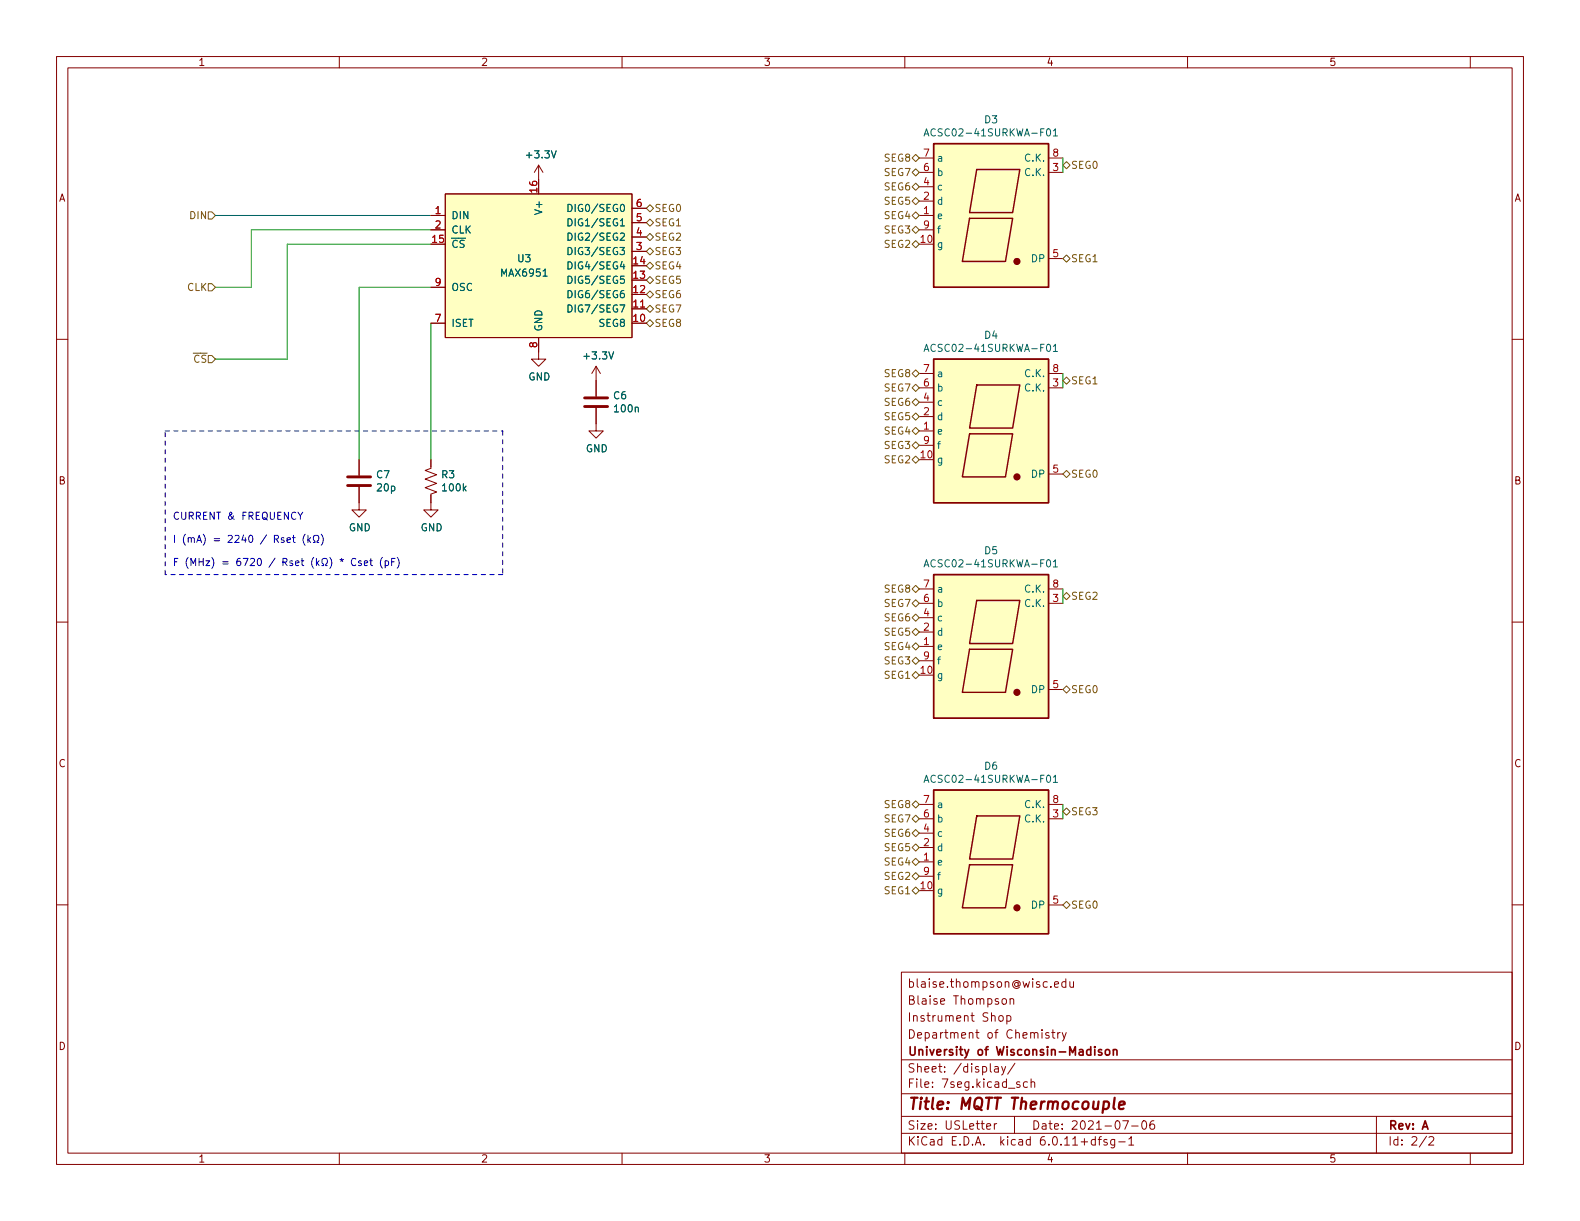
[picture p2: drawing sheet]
<svg xmlns="http://www.w3.org/2000/svg" width="279mm" height="216mm" viewBox="0 0 279 216" stroke-linecap="round" stroke-linejoin="round" font-family="sans-serif">
<g fill="none" stroke="#840000" stroke-width=".18">
<path d="M10 10h259.4v195.9h-259.4zM12 12h255.4v191.9h-255.4zM60 10v2M110 10v2M160 10v2M210 10v2M260 10v2M76.2 38.1h2.5M78.7 34.3h33.1v25.4h-33.1zM95.2 29.2v5.1M95.2 29.2l-.7 1.3M95.2 29.2l.8 1.3"/>
<path d="M111.8 39.4h2.5M111.8 36.8h2.5M162.6 38.1h2.5M162.6 35.6h2.5M162.6 30.5h2.5M162.6 33h2.5M162.6 27.9h2.5M185.4 30.5h2.6M185.4 27.9h2.6M10 60h2M76.2 43.2h2.5M76.2 40.6h2.5"/>
<path d="M76.2 57.2h2.5M76.2 50.8h2.5M95.2 59.7v3.8h1.3l-1.3 1.3-1.2-1.3h1.2M111.8 57.2h2.5M111.8 54.6h2.5M111.8 52.1h2.5M111.8 49.5h2.5M111.8 47h2.5M111.8 44.5h2.5M111.8 41.9h2.5M162.6 43.2h2.5M162.6 40.6h2.5"/>
<path d="M185.4 45.7h2.6M267.4 60h2M105.4 72.1v4.1h1.3l-1.3 1.3-1.3-1.3h1.3M105.4 64.8v5.3M105.4 64.8l-.8 1.2M105.4 64.8l.8 1.2M162.6 76.2h2.5M162.6 73.7h2.5M162.6 68.6h2.5M162.6 71.1h2.5M162.6 66h2.5M162.6 78.7h2.5"/>
<path d="M185.4 68.6h2.6M185.4 66h2.6M63.5 86.1v4.1h1.3l-1.3 1.2-1.3-1.2h1.3M63.5 81.3v2.8M76.2 81.3v1.5l-1 .4 2 .7-2 .8 2 .8-2 .7 2 .8-1 .4v2.8h1.3l-1.3 1.2-1.3-1.2h1.3M162.6 81.3h2.5M185.4 83.8h2.6M10 110h2M162.6 114.3h2.5M162.6 119.4h2.5M162.6 111.8h2.5M162.6 106.7h2.5"/>
<path d="M162.6 109.2h2.5M162.6 104.1h2.5M162.6 116.8h2.5M185.4 106.7h2.6M185.4 104.1h2.6M267.4 110h2M185.4 121.9h2.6M10 160h2M162.6 152.4h2.5M162.6 157.5h2.5M162.6 149.9h2.5M162.6 144.8h2.5"/>
<path d="M162.6 147.3h2.5M162.6 142.2h2.5M162.6 154.9h2.5M185.4 144.8h2.6M185.4 142.2h2.6M267.4 160h2M159.4 171.9h108v32h-108zM166.3 177.1l.7-.2v-.3h-.5l-.2 .2 .1 .7h.6M170.5 179.7l.3-.1h.3l.1 1M171.7 179.6h.6M171.9 179.1v1.3l.4 .2M178.6 176.7l.2-.1h.4l.1 1"/>
<path d="M185.4 160h2.6M186.5 174.1l.7-.2-.1-.3h-.4l-.2 .2v.7h.6M188.5 173.6h-.5l-.2 .3v.4l.1 .2h.6M188.5 173.1v1.5M189.2 173.6l.1 .9 .3 .1 .2-.2M189.8 173.6v1M159.4 197.4h108M159.4 193.4h108M159.4 187.4h108M164.9 192.1v.2M164.9 191.4v.1M167 189.4v.2"/>
<path d="M167 188.7v.1M171.4 182.7l.2-.1h.4v1M172.5 182.6h.6M172.8 182.1v1.3l.3 .2M176.3 198.7h-.3l-.2 .3M177.1 188.6l.4 1M177.8 188.6l-.5 1.3-.2 .2M179.4 197.4v3M179.5 188l-1.3 1.9M182.3 191.4l.2-.1 .4 .1 .1 .9M182.3 190.8v1.5M187.8 182.6l.4 1"/>
<path d="M188.5 182.6l-.5 1.3-.2 .2M200.1 199.1h1.2M202.1 198.2h.2a.81 .81 0 0 1 .5 .6 .81 .81 0 0 1-.3 .8l-.1 .1a.81 .81 0 0 1-.6-.6 .81 .81 0 0 1 .3-.9zM204 198.2a.59 .59 0 0 0-.7 .6v.6l.2 .2 .4 .1 .2-.2 .1-.5-.2-.2-.4-.1-.3 .3M243.4 197.4v6.5M60 203.9v2M110 203.9v2M159.4 200.4h108M160 203.9v2M197.8 201.9h1.2M199.6 201.4l.4-.4v1.5M199.6 202.5h.9"/>
<path d="M210 203.9v2M252.7 201.1l.6-.1 .2 .1v.3l-.9 1.1h.9M260 203.9v2"/>
</g>
<path d="M171.3 185.6l-.5 1.3-.2 .2M196.9 185.7l.2-.1 .4 .1v.9M196.9 185.6v1" fill="none" stroke="#840000" stroke-width=".3"/>
<g fill="#ffffc2" stroke="#ffffc2" stroke-width=".18">
<path d="M165.1 25.4h20.3v25.4h-20.3z"/>
<path d="M165.1 101.6h20.3v25.4h-20.3z"/>
<path d="M165.1 139.7h20.3v25.4h-20.3z"/>
<path d="M78.7 34.3h33.1v25.4h-33.1z"/>
<path d="M165.1 63.5h20.3v25.4h-20.3z"/>
</g>
<path d="M165.1 25.4h20.3v25.4h-20.3zM171.4 38.6h7.7l-1.3 7.6h-7.6zM172.7 30h7.6l-1.2 7.6h-7.7zM165.1 63.5h20.3v25.4h-20.3zM171.4 76.7h7.7l-1.3 7.6h-7.6zM172.7 68.1h7.6l-1.2 7.6h-7.7zM165.1 101.6h20.3v25.4h-20.3zM171.4 114.8h7.7l-1.3 7.6h-7.6zM172.7 106.2h7.6l-1.2 7.6h-7.7zM165.1 139.7h20.3v25.4h-20.3zM171.4 152.9h7.7l-1.3 7.6h-7.6zM172.7 144.3h7.6l-1.2 7.6h-7.7z" fill="none" stroke="#840000" stroke-width=".25"/>
<g fill="#840000" stroke="#840000" stroke-width=".25">
<circle cx="179.8" cy="46.2" r=".51"/>
<circle cx="179.8" cy="122.4" r=".51"/>
<circle cx="179.8" cy="160.5" r=".51"/>
<circle cx="179.8" cy="84.3" r=".51"/>
</g>
<g fill="none" stroke="#006464" stroke-width=".18">
<path d="M97.5 26.7l.4 1.2 .5-1.2M109.7 39l.4-.3v1.2M109.7 39.9h.7M109.8 36.3l.2-.2a.68 .68 0 0 1 .4 .7 .68 .68 0 0 1-.4 .6l-.2-.1-.1-.4zM184 23.4h.5M184.6 22.8h-.6v1.2M185.2 22.9l.2-.1a.68 .68 0 0 1 .4 .6 .68 .68 0 0 1-.4 .6l-.2-.1-.1-.3zM186.3 23.1l.3-.3v1.2M186.3 24h.7M96 47.9l.4-.3v1.2M96 48.8h.8M109.6 53.9h.9l-.6 1.3"/>
<path d="M109.6 43.8h.8l-.4 .4 .4 .2v.5l-.2 .1-.6-.1M109.7 41.3l.5-.1 .2 .4-.8 .9h.8M110 46.2l-.3 .9h.8M110.3 51.4h-.4a.85 .85 0 0 0 0 1.2l.5-.1v-.4l-.2-.2h-.3l-.2 .2M110.3 46.7v.9M110.4 48.8h-.6l-.1 .6 .2-.1 .4 .1 .1 .2v.4l-.2 .1-.5-.1M107.7 62.2l.4 1.3 .4-1.3M112.3 72.1l.2-.1 .3 .1 .1 .7M184 61.5h.5M184.6 60.9h-.6v1.2M185.2 61l.2-.1a.68 .68 0 0 1 .4 .6 .68 .68 0 0 1-.4 .6l-.2-.1-.1-.3zM186.3 61.2l.3-.3v1.2"/>
<path d="M186.3 62.1h.7M82.1 86.3l.3 .5M82.4 86l-.5 .4M184 99.6h.5M184.6 99h-.6v1.2M185.2 99.1l.2-.1a.68 .68 0 0 1 .4 .6 .68 .68 0 0 1-.4 .6l-.2-.1-.1-.3zM186.3 99.3l.3-.3v1.2M186.3 100.2h.7M184 137.7h.5M184.6 137.1h-.6v1.2M185.2 137.2l.2-.1a.68 .68 0 0 1 .4 .6 .68 .68 0 0 1-.4 .6l-.2-.1-.1-.3zM186.3 137.4l.3-.3v1.2"/>
<path d="M186.3 138.3h.7"/>
</g>
<path d="M103.4 71.9h4M103.4 70.4h4M61.5 85.9h4M61.5 84.3h4" fill="none" stroke="#840000" stroke-width=".51"/>
<path d="M113.3 54.3h.7" fill="none" stroke="#a90000" stroke-width=".18"/>
<g fill="none" stroke="#725600" stroke-width=".18">
<path d="M36.8 37.5h.7l.6 .6-.6 .6h-.7zM114.3 39.4l.6-.7 .7 .7-.7 .6zM114.3 36.8l.6-.6 .7 .6-.7 .7zM161.3 35.6l.6-.7 .7 .7-.7 .6zM161.3 27.9l.6-.6 .7 .6-.7 .7zM161.3 33l.6-.6 .7 .6-.7 .7zM161.3 30.5l.6-.7 .7 .7-.7 .6zM161.9 37.5l.7 .6-.7 .6-.6-.6zM188.6 28.6l.6 .6-.6 .6-.6-.6zM36.8 50.2h.7l.6 .6-.6 .6h-.7zM114.3 57.2l.6-.7 .7 .7-.7 .6zM114.3 54.6l.6-.6 .7 .6-.7 .6z"/>
<path d="M114.3 41.9l.6-.6 .7 .6-.7 .6zM114.3 47l.6-.6 .7 .6-.7 .6zM114.3 44.5l.6-.7 .7 .7-.7 .6zM114.3 49.5l.6-.6 .7 .6-.7 .7zM114.3 52.1l.6-.7 .7 .7-.7 .6zM161.3 43.2l.6-.7 .7 .7-.7 .6zM161.9 40l.7 .6-.7 .7-.6-.7zM188 45.7l.6-.6 .6 .6-.6 .7zM34.2 62.4h2.5M161.3 73.7l.6-.7 .7 .7-.7 .6zM161.3 66l.6-.6 .7 .6-.7 .7zM161.3 76.2l.6-.6 .7 .6-.7 .6z"/>
<path d="M161.3 68.6l.6-.7 .7 .7-.7 .6zM161.3 71.1l.6-.6 .7 .6-.7 .7zM161.9 78.1l.7 .6-.7 .7-.6-.7zM188 67.3l.6-.6 .6 .6-.6 .6zM161.9 80.6l.7 .7-.7 .6-.6-.6zM188 83.8l.6-.6 .6 .6-.6 .7zM161.3 116.8l.6-.6 .7 .6-.7 .7zM161.3 114.3l.6-.6 .7 .6-.7 .6zM161.3 106.7l.6-.7 .7 .7-.7 .6zM161.3 109.2l.6-.6 .7 .6-.7 .7zM161.3 111.8l.6-.7 .7 .7-.7 .6zM161.3 119.4l.6-.7 .7 .7-.7 .6z"/>
<path d="M161.9 103.5l.7 .6-.7 .7-.6-.7zM188.6 104.8l.6 .6-.6 .6-.6-.6zM188 121.9l.6-.6 .6 .6-.6 .7zM161.3 144.8l.6-.7 .7 .7-.7 .6zM161.3 152.4l.6-.6 .7 .6-.7 .6zM161.3 147.3l.6-.6 .7 .6-.7 .7zM161.3 154.9l.6-.6 .7 .6-.7 .7zM161.3 157.5l.6-.7 .7 .7-.7 .6zM161.3 142.2l.6-.6 .7 .6-.7 .7zM161.3 149.9l.6-.7 .7 .7-.7 .6zM188 143.5l.6-.6 .6 .6-.6 .6zM188.6 159.4l.6 .6-.6 .7-.6-.7z"/>
</g>
<g fill="none" stroke="#0000c2" stroke-width=".18">
<path d="M54 94.5a1.46 1.46 0 0 0 0 1.9M54.4 94.6v1.3M54.6 95.4l.3 .5M54.9 95.1l-.5 .5M55.4 95.9h.3v-.2a.54 .54 0 0 1-.3-.8 .54 .54 0 0 1 .8-.2 .58 .58 0 0 1-.1 1v.2h.3M55.5 98.6a1.46 1.46 0 0 0 0 1.9M56 98.7v1.3M56.1 99.5l.3 .5M56.4 99.2l-.4 .4M56.8 94.5a1.46 1.46 0 0 1 0 1.9M58.3 98.6a1.46 1.46 0 0 1 0 1.9M60.1 98.9l.3 .1 .3-.1"/>
<path d="M60.3 99.3l.1-.3 .2 .3M62.9 98.9a.6 .6 0 0 0-.8 .4 .6 .6 0 0 0 .6 .7l.2-.1M63.9 99.2h-.3l-.2 .1 .1 .2 .4 .1v.3h-.5M64.4 99.6l.6-.1v-.3h-.4l-.2 .1 .1 .6h.5M65.4 99.2h.5M65.6 98.7v1.1l.3 .2M67.6 98.6a1.46 1.46 0 0 0 0 1.9M56.9 100h.3v-.2a.54 .54 0 0 1-.2-.8 .54 .54 0 0 1 .7-.2 .58 .58 0 0 1-.1 1v.2h.3"/>
</g>
<path d="M29.2 76.2h59.7M88.9 76.2v25.4M29.2 101.6v-25.4M88.9 101.6h-59.7" fill="none" stroke="#0000c2" stroke-width=".18" stroke-dasharray=".8 .8"/>
<path d="M38.1 38.1h38.1M188 27.9v2.6M76.2 40.6h-31.8v10.2h-6.3M76.2 50.8h-12.7v30.5M76.2 43.2h-25.4v20.3h-12.7M76.2 57.2v24.1M188 66v2.6M188 104.1v2.6M188 142.2v2.6" fill="none" stroke="#009600" stroke-width=".18"/>
<g font-size="2.8" fill="#840000">
<text x="160.4" y="196.8">Title:</text>
<text x="169.7" y="196.8">MQTT Thermocouple</text>
</g>
<g font-size="2.1" fill="#840000">
<text x="160.4" y="178.1">Blaise</text>
<text x="160.4" y="175.1">blaise.thompson@wisc.edu</text>
<text x="168.6" y="178.1">Thompson</text>
<text x="160.4" y="184.1">Department</text>
<text x="160.4" y="181.1">Instrument</text>
<text x="173.6" y="181.1">Shop</text>
<text x="174.5" y="184.1">of</text>
<text x="178" y="184.1">Chemistry</text>
<text x="160.4" y="190.1">Sheet:</text>
<text x="160.4" y="187.1">University</text>
<text x="168.6" y="190.1">/display/</text>
<text x="172.8" y="187.1">of</text>
<text x="176.4" y="187.1">Wisconsin-Madison</text>
<text x="160.4" y="192.8">File:</text>
<text x="166.8" y="192.8">7seg.kicad_sch</text>
<text x="160.4" y="203">KiCad</text>
<text x="160.4" y="200.2">Size:</text>
<text x="167.1" y="200.2">USLetter</text>
<text x="168.1" y="203">E.D.A.</text>
<text x="177" y="203">kicad</text>
<text x="182.4" y="200.2">Date:</text>
<text x="184.2" y="203">6.0.11+dfsg-1</text>
<text x="189.4" y="200.2">2021-07-06</text>
<text x="245.4" y="200.2">Rev:</text>
<text x="245.4" y="203">Id:</text>
<text x="249.5" y="203">2/2</text>
<text x="251.5" y="200.2">A</text>
</g>
<g font-size="1.8" fill="#840000">
<text x="35" y="12">1</text>
<text x="85" y="12">2</text>
<text x="135" y="12">3</text>
<text x="185" y="12">4</text>
<text x="235" y="12">5</text>
<text x="10.4" y="36">A</text>
<text x="267.8" y="36">A</text>
<text x="10.3" y="86">B</text>
<text x="267.7" y="86">B</text>
<text x="10.3" y="136">C</text>
<text x="267.7" y="136">C</text>
<text x="10.3" y="186">D</text>
<text x="267.7" y="186">D</text>
<text x="35" y="205.9">1</text>
<text x="85" y="205.9">2</text>
<text x="135" y="205.9">3</text>
<text x="185" y="205.9">4</text>
<text x="235" y="205.9">5</text>
</g>
<g font-size="1.8" fill="#006464">
<text x="173.9" y="22.2">D3</text>
<text x="92.7" y="28.4">+3.3V</text>
<text x="163.2" y="24.5">ACSC02-41SURKWA-F01</text>
<text x="165.6" y="29">a</text>
<text x="181" y="29">C.K.</text>
<text x="165.6" y="34">c</text>
<text x="165.6" y="31.5">b</text>
<text x="181" y="31.5">C.K.</text>
<text x="79.8" y="39.1">DIN</text>
<text x="79.8" y="41.7">CLK</text>
<text x="96.3" y="38.1" transform="rotate(-90 96.3 38.1)">V+</text>
<text x="100.1" y="40.4">DIG1/SEG1</text>
<text x="100.1" y="37.9">DIG0/SEG0</text>
<text x="165.6" y="39.1">e</text>
<text x="165.6" y="36.6">d</text>
<text x="165.6" y="41.7">f</text>
<text x="79.8" y="44.2">~{CS}</text>
<text x="91.4" y="46.7">U3</text>
<text x="100.1" y="45.5">DIG3/SEG3</text>
<text x="100.1" y="42.9">DIG2/SEG2</text>
<text x="165.6" y="44.2">g</text>
<text x="182.2" y="46.7">DP</text>
<text x="79.8" y="51.8">OSC</text>
<text x="88.3" y="49.3">MAX6951</text>
<text x="100.1" y="53.1">DIG6/SEG6</text>
<text x="100.1" y="50.6">DIG5/SEG5</text>
<text x="100.1" y="48">DIG4/SEG4</text>
<text x="79.8" y="58.2">ISET</text>
<text x="96.3" y="58.7" transform="rotate(-90 96.3 58.7)">GND</text>
<text x="100.1" y="55.6">DIG7/SEG7</text>
<text x="105.8" y="58.2">SEG8</text>
<text x="102.9" y="63.9">+3.3V</text>
<text x="163.2" y="62.6">ACSC02-41SURKWA-F01</text>
<text x="173.9" y="60.3">D4</text>
<text x="93.4" y="67.6">GND</text>
<text x="108.3" y="71">C6</text>
<text x="165.6" y="69.6">b</text>
<text x="165.6" y="67.1">a</text>
<text x="181" y="69.6">C.K.</text>
<text x="181" y="67.1">C.K.</text>
<text x="108.3" y="73.3">100n</text>
<text x="165.6" y="77.2">e</text>
<text x="165.6" y="74.7">d</text>
<text x="165.6" y="72.1">c</text>
<text x="103.5" y="80.3">GND</text>
<text x="165.6" y="82.3">g</text>
<text x="165.6" y="79.8">f</text>
<text x="66.4" y="84.9">C7</text>
<text x="66.4" y="87.3">20p</text>
<text x="77.9" y="84.9">R3</text>
<text x="77.9" y="87.3">100k</text>
<text x="182.2" y="84.8">DP</text>
<text x="61.6" y="94.3">GND</text>
<text x="74.3" y="94.3">GND</text>
<text x="163.2" y="100.7">ACSC02-41SURKWA-F01</text>
<text x="173.9" y="98.4">D5</text>
<text x="165.6" y="107.7">b</text>
<text x="165.6" y="105.2">a</text>
<text x="181" y="107.7">C.K.</text>
<text x="181" y="105.2">C.K.</text>
<text x="165.6" y="112.8">d</text>
<text x="165.6" y="110.2">c</text>
<text x="165.6" y="115.3">e</text>
<text x="165.6" y="117.9">f</text>
<text x="165.6" y="120.4">g</text>
<text x="182.2" y="122.9">DP</text>
<text x="173.9" y="136.5">D6</text>
<text x="163.2" y="138.8">ACSC02-41SURKWA-F01</text>
<text x="165.6" y="143.3">a</text>
<text x="181" y="143.3">C.K.</text>
<text x="165.6" y="148.3">c</text>
<text x="165.6" y="145.8">b</text>
<text x="181" y="145.8">C.K.</text>
<text x="165.6" y="153.4">e</text>
<text x="165.6" y="150.9">d</text>
<text x="165.6" y="156">f</text>
<text x="165.6" y="158.5">g</text>
<text x="182.2" y="161">DP</text>
</g>
<g font-size="1.8" fill="#725600">
<text x="156.2" y="29">SEG8</text>
<text x="156.2" y="34">SEG6</text>
<text x="156.2" y="31.5">SEG7</text>
<text x="189.3" y="30.2">SEG0</text>
<text x="33.4" y="39.1">DIN</text>
<text x="115.7" y="40.4">SEG1</text>
<text x="115.7" y="37.9">SEG0</text>
<text x="156.2" y="41.7">SEG3</text>
<text x="156.2" y="39.1">SEG4</text>
<text x="156.2" y="36.6">SEG5</text>
<text x="115.7" y="42.9">SEG2</text>
<text x="115.7" y="45.5">SEG3</text>
<text x="156.2" y="44.2">SEG2</text>
<text x="189.3" y="46.7">SEG1</text>
<text x="33" y="51.8">CLK</text>
<text x="115.7" y="48">SEG4</text>
<text x="115.7" y="50.6">SEG5</text>
<text x="115.7" y="53.1">SEG6</text>
<text x="115.7" y="58.2">SEG8</text>
<text x="115.7" y="55.6">SEG7</text>
<text x="34.1" y="64.5">~{CS}</text>
<text x="156.2" y="67.1">SEG8</text>
<text x="156.2" y="69.6">SEG7</text>
<text x="189.3" y="68.3">SEG1</text>
<text x="156.2" y="74.7">SEG5</text>
<text x="156.2" y="77.2">SEG4</text>
<text x="156.2" y="72.1">SEG6</text>
<text x="156.2" y="82.3">SEG2</text>
<text x="156.2" y="79.8">SEG3</text>
<text x="189.3" y="84.8">SEG0</text>
<text x="156.2" y="107.7">SEG7</text>
<text x="156.2" y="105.2">SEG8</text>
<text x="189.3" y="106.4">SEG2</text>
<text x="156.2" y="110.2">SEG6</text>
<text x="156.2" y="112.8">SEG5</text>
<text x="156.2" y="117.9">SEG3</text>
<text x="156.2" y="115.3">SEG4</text>
<text x="156.2" y="120.4">SEG1</text>
<text x="189.3" y="122.9">SEG0</text>
<text x="156.2" y="143.3">SEG8</text>
<text x="156.2" y="145.8">SEG7</text>
<text x="156.2" y="148.3">SEG6</text>
<text x="189.3" y="144.5">SEG3</text>
<text x="156.2" y="153.4">SEG4</text>
<text x="156.2" y="156">SEG2</text>
<text x="156.2" y="150.9">SEG5</text>
<text x="156.2" y="158.5">SEG1</text>
<text x="189.3" y="161">SEG0</text>
</g>
<g font-size="1.8" fill="#a90000">
<text x="163.1" y="27.7">7</text>
<text x="186" y="27.7">8</text>
<text x="95" y="34.3" transform="rotate(-90 95 34.3)">16</text>
<text x="163.1" y="35.3">2</text>
<text x="163.1" y="32.8">4</text>
<text x="163.1" y="30.2">6</text>
<text x="186" y="30.2">3</text>
<text x="76.8" y="37.8">1</text>
<text x="76.8" y="40.4">2</text>
<text x="112.3" y="41.7">4</text>
<text x="112.3" y="39.1">5</text>
<text x="112.3" y="36.6">6</text>
<text x="163.1" y="37.8">1</text>
<text x="163.1" y="40.4">9</text>
<text x="76.2" y="42.9">15</text>
<text x="111.7" y="46.7">14</text>
<text x="112.3" y="44.2">3</text>
<text x="162.5" y="42.9">10</text>
<text x="186" y="45.5">5</text>
<text x="76.8" y="50.5">9</text>
<text x="111.7" y="51.8">12</text>
<text x="111.7" y="49.3">13</text>
<text x="76.8" y="56.9">7</text>
<text x="111.7" y="56.9">10</text>
<text x="111.7" y="54.4">11</text>
<text x="95" y="61.6" transform="rotate(-90 95 61.6)">8</text>
<text x="163.1" y="65.8">7</text>
<text x="186" y="65.8">8</text>
<text x="163.1" y="70.9">4</text>
<text x="163.1" y="68.3">6</text>
<text x="186" y="68.3">3</text>
<text x="163.1" y="75.9">1</text>
<text x="163.1" y="73.4">2</text>
<text x="162.5" y="81">10</text>
<text x="163.1" y="78.5">9</text>
<text x="186" y="83.6">5</text>
<text x="163.1" y="106.4">6</text>
<text x="163.1" y="103.9">7</text>
<text x="186" y="106.4">3</text>
<text x="186" y="103.9">8</text>
<text x="163.1" y="111.5">2</text>
<text x="163.1" y="109">4</text>
<text x="162.5" y="119.1">10</text>
<text x="163.1" y="114">1</text>
<text x="163.1" y="116.6">9</text>
<text x="186" y="121.7">5</text>
<text x="163.1" y="142">7</text>
<text x="186" y="142">8</text>
<text x="163.1" y="149.6">2</text>
<text x="163.1" y="147.1">4</text>
<text x="163.1" y="144.5">6</text>
<text x="186" y="144.5">3</text>
<text x="163.1" y="152.1">1</text>
<text x="163.1" y="154.7">9</text>
<text x="162.5" y="157.2">10</text>
<text x="186" y="159.8">5</text>
</g>
<g font-size="1.8" fill="#0000c2">
<text x="30.5" y="91.9">CURRENT &amp;</text>
<text x="30.5" y="96">I (mA)</text>
<text x="37.8" y="96">=</text>
<text x="40.5" y="96">2240</text>
<text x="42.9" y="91.9">FREQUENCY</text>
<text x="46.5" y="96">/</text>
<text x="48.9" y="96">Rset</text>
<text x="30.5" y="100.1">F (MHz)</text>
<text x="39.3" y="100.1">=</text>
<text x="42" y="100.1">6720</text>
<text x="48" y="100.1">/</text>
<text x="50.4" y="100.1">Rset</text>
<text x="60.9" y="100.1">*</text>
<text x="68.3" y="100.1">(pF)</text>
</g>
</svg>
